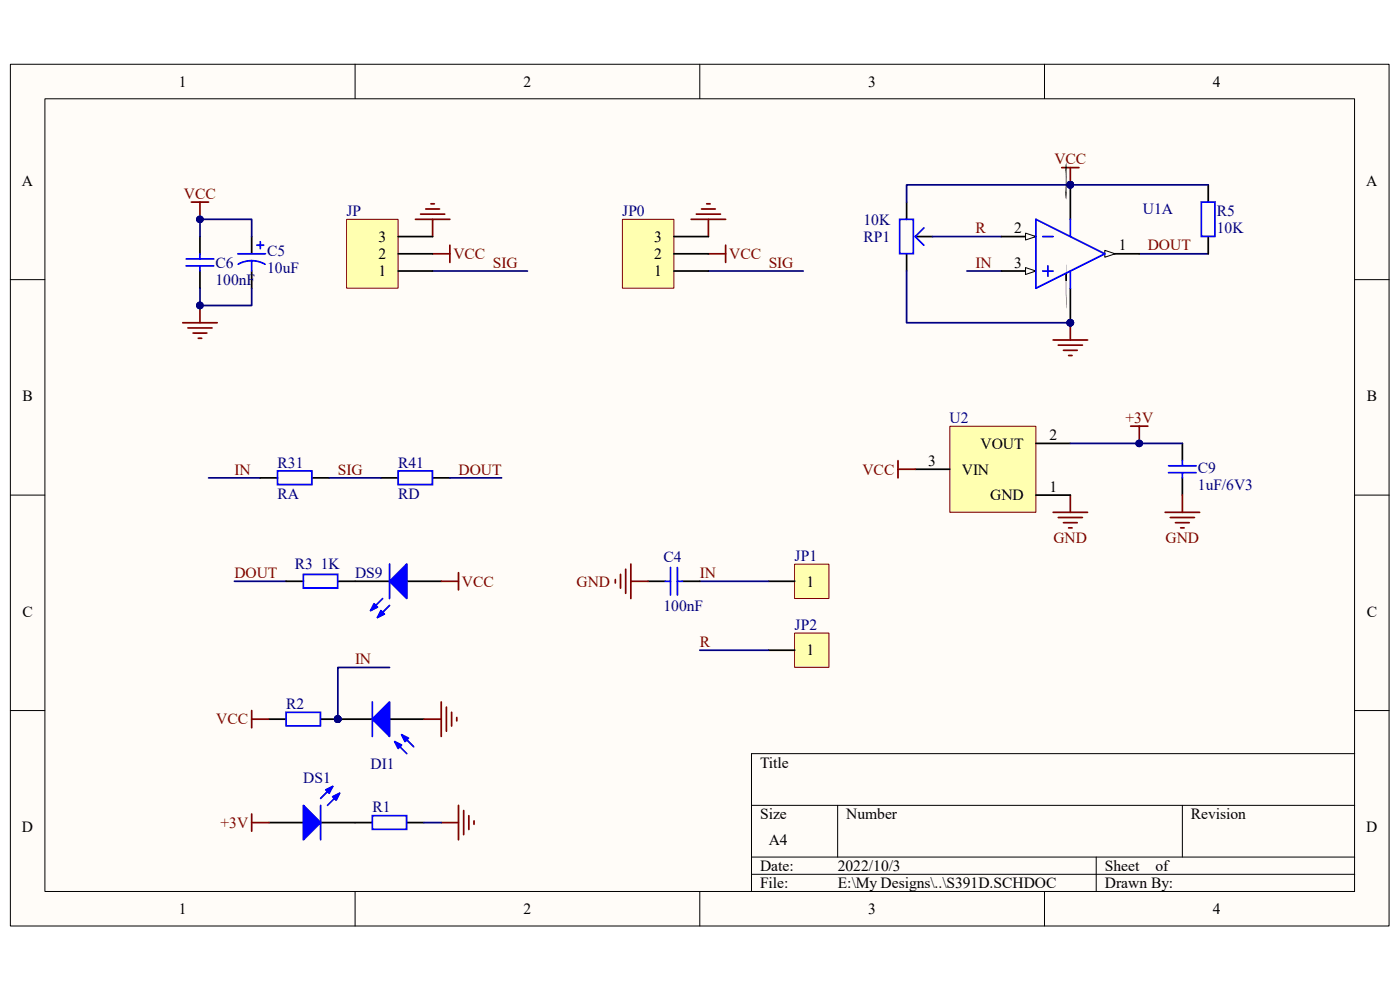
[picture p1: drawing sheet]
<svg xmlns="http://www.w3.org/2000/svg" width="297mm" height="210mm" viewBox="0 0 297 210" stroke-linecap="round" stroke-linejoin="round" font-family="sans-serif">
<path d="M2.2 13.6h292.5v182.8h-292.5z" fill-rule="evenodd" fill="#fffcf8"/>
<path d="M2.2 13.6h292.5v182.8h-292.5z" fill="none" stroke="#000" stroke-width=".21"/>
<path d="M9.5 21h277.9v168.1h-277.9z" fill-rule="evenodd" fill="#fffcf8"/>
<g fill="none" stroke="#000" stroke-width=".21">
<path d="M75.3 13.6v7.3M148.5 13.6v7.3M221.6 13.6v7.3M9.5 21h277.9v168.1h-277.9zM2.2 59.3h7.3M287.4 59.3h7.3M2.2 105h7.3M287.4 105h7.3M2.2 150.7h7.3M287.4 150.7h7.3M287.4 159.9h-128v29.2M159.4 170.8h128"/>
<path d="M177.7 170.8v11M250.8 170.8v11M75.3 189.1v7.3M148.5 189.1v7.3M159.4 181.8h128M159.4 185.5h128M221.6 189.1v7.3M232.6 181.8v7.3"/>
</g>
<path d="M88.1 46.5h7.3M89.2 45.4h5.1M90.3 44.3h2.9M91.4 43.2h.7M91.8 53.8h3.6M91.8 46.5v3.7M95.4 52v3.7" fill="none" stroke="#800000" stroke-width=".37"/>
<path d="M75.3 123.3h7.3M86.3 123.3h7.3" fill="none" stroke="#000" stroke-width=".37"/>
<path d="M86.3 119.6v7.4l-3.7-3.7z" fill="#00f"/>
<path d="M86.3 119.6v7.4l-3.7-3.7zM81.2 127l-2.6 2.5M82.6 128.4l-2.5 2.6" fill="none" stroke="#00f" stroke-width=".37"/>
<path d="M79.4 128.1l.7 .7-1.5 .7z" fill="#00f"/>
<path d="M79.4 128.1l.7 .7-1.5 .7z" fill="none" stroke="#00f" stroke-width=".37"/>
<path d="M80.8 129.5l.7 .7-1.4 .8z" fill="#00f"/>
<path d="M82.6 119.6v7.4M64.4 121.8h7.2v2.9h-7.2zM80.8 129.5l.7 .7-1.4 .8z" fill="none" stroke="#00f" stroke-width=".37"/>
<path d="M91.8 57.5h20.1M49.7 123.3h11" fill="none" stroke="#000080" stroke-width=".37"/>
<path d="M60.7 123.3h3.7M71.7 123.3h3.6" fill="none" stroke="#000" stroke-width=".37"/>
<path d="M40.6 42.9h3.6M42.4 42.9v3.6M93.6 123.3h3.7M97.3 121.5v3.6" fill="none" stroke="#800000" stroke-width=".37"/>
<circle cx="42.4" cy="46.5" r=".71" fill="#000080"/>
<circle cx="42.4" cy="46.5" r=".71" fill="none" stroke="#000080" stroke-width=".21"/>
<path d="M38.8 68.5h7.3M39.9 69.6h5.1M41 70.7h2.9M42.1 71.8h.7M42.4 64.8v3.7" fill="none" stroke="#800000" stroke-width=".37"/>
<circle cx="42.4" cy="64.8" r=".71" fill="#000080"/>
<circle cx="42.4" cy="64.8" r=".71" fill="none" stroke="#000080" stroke-width=".21"/>
<path d="M42.4 50.2v3.6M42.4 57.5v3.6M53.4 50.2v3.6M53.4 57.5v3.6" fill="none" stroke="#000" stroke-width=".37"/>
<path d="M39.5 56.4h5.8M39.5 54.9h5.8M42.4 53.8v1.1M42.4 56.4v1.1M50.5 53.8h5.8M53.4 55.3l1.5 .2 1.3 .5M53.4 55.3l-1.5 .2-1.4 .5M53.4 55.3v2.2M54.5 52h1.4M55.2 51.3v1.4" fill="none" stroke="#00f" stroke-width=".37"/>
<path d="M42.4 50.2v-3.7h11v3.7" fill="none" stroke="#000080" stroke-width=".37"/>
<circle cx="42.4" cy="46.5" r=".71" fill="#000080"/>
<circle cx="42.4" cy="46.5" r=".71" fill="none" stroke="#000080" stroke-width=".21"/>
<path d="M42.4 61.1v3.7h11v-3.7" fill="none" stroke="#000080" stroke-width=".37"/>
<circle cx="42.4" cy="64.8" r=".71" fill="#000080"/>
<circle cx="42.4" cy="64.8" r=".71" fill="none" stroke="#000080" stroke-width=".21"/>
<path d="M73.5 46.5h11v14.6h-11z" fill-rule="evenodd" fill="#ffffb0"/>
<path d="M73.5 46.5h11v14.6h-11z" fill="none" stroke="#800000" stroke-width=".21"/>
<path d="M84.5 57.5h7.3M84.5 53.8h7.3M84.5 50.2h7.3" fill="none" stroke="#000" stroke-width=".37"/>
<path d="M168.6 119.7h7.3v7.3h-7.3z" fill-rule="evenodd" fill="#ffffb0"/>
<path d="M168.6 119.7h7.3v7.3h-7.3z" fill="none" stroke="#800000" stroke-width=".21"/>
<path d="M163.1 123.3h5.5" fill="none" stroke="#000" stroke-width=".37"/>
<path d="M168.6 134.3h7.3v7.3h-7.3z" fill-rule="evenodd" fill="#ffffb0"/>
<path d="M168.6 134.3h7.3v7.3h-7.3z" fill="none" stroke="#800000" stroke-width=".21"/>
<path d="M163.1 137.9h5.5" fill="none" stroke="#000" stroke-width=".37"/>
<path d="M150.3 57.5h20.1M148.5 123.3h14.6M148.5 137.9h14.6" fill="none" stroke="#000080" stroke-width=".37"/>
<path d="M146.6 46.5h7.3M147.7 45.4h5.1M148.8 44.3h2.9M149.9 43.2h.7M150.3 53.8h3.6M150.3 46.5v3.7M153.9 52v3.7" fill="none" stroke="#800000" stroke-width=".37"/>
<path d="M132 46.5h11v14.6h-11z" fill-rule="evenodd" fill="#ffffb0"/>
<path d="M132 46.5h11v14.6h-11z" fill="none" stroke="#800000" stroke-width=".21"/>
<path d="M143 57.5h7.3M143 53.8h7.3M143 50.2h7.3M57 174.5h7.4M68 174.5h7.3" fill="none" stroke="#000" stroke-width=".37"/>
<path d="M64.4 170.8l3.6 3.7-3.6 3.6z" fill="#00f"/>
<path d="M64.4 170.8l3.6 3.7-3.6 3.6zM70.6 166.8l-2.6 2.6M72 168.3l-2.5 2.5" fill="none" stroke="#00f" stroke-width=".37"/>
<path d="M70.6 169l1.4-.7-.7 1.4z" fill="#00f"/>
<path d="M70.6 169l1.4-.7-.7 1.4z" fill="none" stroke="#00f" stroke-width=".37"/>
<path d="M69.1 167.5l1.5-.7-.8 1.5z" fill="#00f"/>
<path d="M68 170.8v7.3M69.1 167.5l1.5-.7-.8 1.5zM79 173h7.3v2.9h-7.3z" fill="none" stroke="#00f" stroke-width=".37"/>
<path d="M68 152.6h3.7M75.3 174.5h3.7M86.3 174.5h3.7" fill="none" stroke="#000" stroke-width=".37"/>
<circle cx="71.7" cy="152.5" r=".71" fill="#000080"/>
<circle cx="71.7" cy="152.5" r=".71" fill="none" stroke="#000080" stroke-width=".21"/>
<path d="M57 152.6h3.7" fill="none" stroke="#000" stroke-width=".37"/>
<path d="M60.7 151.1h7.3v2.9h-7.3z" fill="none" stroke="#00f" stroke-width=".37"/>
<circle cx="71.7" cy="152.5" r=".71" fill="#000080"/>
<circle cx="71.7" cy="152.5" r=".71" fill="none" stroke="#000080" stroke-width=".21"/>
<path d="M71.7 152.6h7.3M82.6 152.6h7.4" fill="none" stroke="#000" stroke-width=".37"/>
<circle cx="71.7" cy="152.5" r=".71" fill="#000080"/>
<circle cx="71.7" cy="152.5" r=".71" fill="none" stroke="#000080" stroke-width=".21"/>
<path d="M79 148.9v7.3" fill="none" stroke="#00f" stroke-width=".37"/>
<path d="M79 152.6l3.6-3.7v7.3z" fill="#00f"/>
<path d="M79 152.6l3.6-3.7v7.3zM83.7 157.3l2.6 2.6M85.2 155.8l2.6 2.6" fill="none" stroke="#00f" stroke-width=".37"/>
<path d="M83.7 157.3l1.5 .7-.7 .8z" fill="#00f"/>
<path d="M83.7 157.3l1.5 .7-.7 .8z" fill="none" stroke="#00f" stroke-width=".37"/>
<path d="M85.2 155.8l1.5 .8-.8 .7z" fill="#00f"/>
<path d="M85.2 155.8l1.5 .8-.8 .7z" fill="none" stroke="#00f" stroke-width=".37"/>
<circle cx="71.7" cy="152.5" r=".71" fill="#000080"/>
<circle cx="71.7" cy="152.5" r=".71" fill="none" stroke="#000080" stroke-width=".21"/>
<g fill="none" stroke="#800000" stroke-width=".37">
<path d="M225.2 35.6h3.7M227.1 35.6v3.6M53.4 152.6h3.6M53.4 150.7v3.7M90 152.6h3.6M93.6 148.9v7.3M94.7 150v5.1M95.8 151.1v2.9M96.9 152.2v.7M93.6 174.5h3.7M97.3 170.8v7.3M98.4 171.9v5.1"/>
<path d="M99.5 173v3M100.6 174.1v.8"/>
</g>
<path d="M90 174.5h3.6" fill="none" stroke="#000080" stroke-width=".37"/>
<circle cx="227" cy="39.2" r=".71" fill="#000080"/>
<circle cx="227" cy="39.2" r=".71" fill="none" stroke="#000080" stroke-width=".21"/>
<path d="M223.4 72.1h7.3M224.5 73.2h5.1M225.6 74.3h2.9M226.7 75.4h.7M227.1 68.5v3.6" fill="none" stroke="#800000" stroke-width=".37"/>
<circle cx="227.1" cy="68.5" r=".71" fill="#000080"/>
<circle cx="227.1" cy="68.5" r=".71" fill="none" stroke="#000080" stroke-width=".21"/>
<path d="M192.3 57.5v11h34.8M205.1 57.5h7.3M241.7 53.8h14.6" fill="none" stroke="#000080" stroke-width=".37"/>
<path d="M192.3 42.9v3.6M192.3 53.8v3.7M194.2 50.2h3.6" fill="none" stroke="#000" stroke-width=".37"/>
<path d="M190.9 46.5h2.9v7.3h-2.9zM196 48.4l-1.8 1.8 1.8 1.8" fill="none" stroke="#00f" stroke-width=".37"/>
<circle cx="227.1" cy="68.5" r=".71" fill="#000080"/>
<circle cx="227.1" cy="68.5" r=".71" fill="none" stroke="#000080" stroke-width=".21"/>
<path d="M256.3 39.2v3.7M256.3 50.2v3.6" fill="none" stroke="#000" stroke-width=".37"/>
<path d="M254.9 42.9h2.8v7.2h-2.8z" fill="none" stroke="#00f" stroke-width=".37"/>
<path d="M256.3 39.2h-64v3.7" fill="none" stroke="#000080" stroke-width=".37"/>
<circle cx="227" cy="39.2" r=".71" fill="#000080"/>
<circle cx="227" cy="39.2" r=".71" fill="none" stroke="#000080" stroke-width=".21"/>
<path d="M197.8 50.2h14.6M44.2 101.4h11M69.8 101.4h11M95.4 101.4h11" fill="none" stroke="#000080" stroke-width=".37"/>
<path d="M227.1 39.2v7.3M55.2 101.4h3.7M66.2 101.4h3.6M80.8 101.4h3.7M91.8 101.4h3.6M137.5 123.3h3.6M144.8 123.3h3.7" fill="none" stroke="#000" stroke-width=".37"/>
<path d="M58.9 99.9h7.3v2.9h-7.3zM84.5 99.9h7.2v2.9h-7.2zM141.1 123.3h1.1M142.2 120.4v5.8M143.7 120.4v5.8M143.7 123.3h1.1" fill="none" stroke="#00f" stroke-width=".37"/>
<path d="M133.8 119.6v7.4M130.5 122.9v.8M131.6 121.8v3M132.7 120.7v5.2M133.8 123.3h3.7" fill="none" stroke="#800000" stroke-width=".37"/>
<path d="M226.3 34.5v7.8l-.1-2.7-.1 2.6-.1-.3v-3.5v-3.4l.1-.2 .1 2.8zM226.1 36.2v4.5zM226.3 35.9v4.9z" fill="#000"/>
<circle cx="227" cy="39.2" r=".71" fill="#000080"/>
<circle cx="227" cy="39.2" r=".71" fill="none" stroke="#000080" stroke-width=".21"/>
<path d="M212.4 57.5h7.4" fill="none" stroke="#000" stroke-width=".37"/>
<path d="M217.6 56.8l2.2 .7-2.2 .7z" fill="#fffcf8"/>
<path d="M217.6 56.8l2.2 .7-2.2 .7z" fill="none" stroke="#000" stroke-width=".21"/>
<path d="M212.4 50.2h7.4" fill="none" stroke="#000" stroke-width=".37"/>
<path d="M217.6 49.4l2.2 .8-2.2 .7z" fill="#fffcf8"/>
<path d="M217.6 49.4l2.2 .8-2.2 .7z" fill="none" stroke="#000" stroke-width=".21"/>
<path d="M227.1 61.1v7.4" fill="none" stroke="#000" stroke-width=".37"/>
<path d="M226.2 56.1l.2 1.9-.1 7.4-.3-6.3v-1.1h.2zM226 59.6l.2 4.8v-4.8z" fill="#000"/>
<circle cx="227.1" cy="68.5" r=".71" fill="#000080"/>
<circle cx="227.1" cy="68.5" r=".71" fill="none" stroke="#000080" stroke-width=".21"/>
<path d="M234.4 53.8h7.3" fill="none" stroke="#000" stroke-width=".37"/>
<path d="M234.4 53.1l2.2 .7-2.2 .8z" fill="#fffcf8"/>
<path d="M234.4 53.1l2.2 .7-2.2 .8z" fill="none" stroke="#000" stroke-width=".21"/>
<path d="M219.8 46.5l14.6 7.3-14.6 7.3zM221.2 50.2h2.2M221.2 57.5h2.2M222.3 56.4v2.2M227.1 46.5v3.7M227.1 57.5v3.6" fill="none" stroke="#00f" stroke-width=".37"/>
<circle cx="227" cy="39.2" r=".71" fill="#000080"/>
<circle cx="227" cy="39.2" r=".71" fill="none" stroke="#000080" stroke-width=".21"/>
<circle cx="227.1" cy="68.5" r=".71" fill="#000080"/>
<circle cx="227.1" cy="68.5" r=".71" fill="none" stroke="#000080" stroke-width=".21"/>
<path d="M239.9 90.4h3.6M241.7 90.4v3.7M223.4 108.7h7.3M224.5 109.8h5.1M225.6 110.9h2.9M226.7 112h.7M227.1 105v3.7" fill="none" stroke="#800000" stroke-width=".37"/>
<circle cx="241.7" cy="94.1" r=".71" fill="#000080"/>
<circle cx="241.7" cy="94.1" r=".71" fill="none" stroke="#000080" stroke-width=".21"/>
<path d="M250.8 94.1v3.6M250.8 101.4v3.6" fill="none" stroke="#000" stroke-width=".37"/>
<path d="M247.9 98.8h5.9M250.8 97.7v1.1M247.9 100.3h5.9M250.8 100.3v1.1" fill="none" stroke="#00f" stroke-width=".37"/>
<path d="M247.2 108.7h7.3M248.3 109.8h5.1M249.4 110.9h2.9M250.5 112h.7M250.8 105v3.7" fill="none" stroke="#800000" stroke-width=".37"/>
<path d="M201.5 90.4h18.3v18.3h-18.3z" fill-rule="evenodd" fill="#ffffb0"/>
<path d="M201.5 90.4h18.3v18.3h-18.3z" fill="none" stroke="#800000" stroke-width=".21"/>
<path d="M194.2 99.5h7.3M219.8 94.1h7.3M219.8 105h7.3" fill="none" stroke="#000" stroke-width=".37"/>
<path d="M227.1 94.1h23.7" fill="none" stroke="#000080" stroke-width=".37"/>
<circle cx="241.7" cy="94.1" r=".71" fill="#000080"/>
<circle cx="241.7" cy="94.1" r=".71" fill="none" stroke="#000080" stroke-width=".21"/>
<path d="M190.5 97.7v3.7M190.5 99.5h3.7M53.4 172.7v3.6M53.4 174.5h3.6" fill="none" stroke="#800000" stroke-width=".37"/>
<path d="M82.6 141.6h-10.9v11" fill="none" stroke="#000080" stroke-width=".37"/>
<circle cx="71.7" cy="152.5" r=".71" fill="#000080"/>
<circle cx="71.7" cy="152.5" r=".71" fill="none" stroke="#000080" stroke-width=".21"/>
<g font-size="3.3">
<text x="37.9" y="18.4">1</text>
<text x="111.1" y="18.4">2</text>
<text x="184.2" y="18.4">3</text>
<text x="257.3" y="18.4">4</text>
<text x="4.7" y="39.4">A</text>
<text x="289.9" y="39.4">A</text>
<text x="80.3" y="51.3">3</text>
<text x="138.8" y="51.3">3</text>
<text x="215.2" y="49.4">2</text>
<text x="237.3" y="53.1">1</text>
<text x="80.3" y="58.6">1</text>
<text x="80.3" y="54.9">2</text>
<text x="138.8" y="58.6">1</text>
<text x="138.8" y="54.9">2</text>
<text x="215.2" y="56.8">3</text>
<text x="4.7" y="85.1">B</text>
<text x="289.9" y="85.1">B</text>
<text x="208" y="95.2">VOUT</text>
<text x="222.7" y="93.3">2</text>
<text x="196.9" y="98.8">3</text>
<text x="204" y="100.7">VIN</text>
<text x="210.1" y="106.1">GND</text>
<text x="222.7" y="104.3">1</text>
<text x="171.1" y="124.4">1</text>
<text x="4.7" y="130.8">C</text>
<text x="289.9" y="130.8">C</text>
<text x="171.1" y="139">1</text>
<text x="161.2" y="162.8">Title</text>
<text x="161.2" y="173.8">Size</text>
<text x="179.5" y="173.8">Number</text>
<text x="252.6" y="173.8">Revision</text>
<text x="4.7" y="176.5">D</text>
<text x="163.1" y="179.2">A4</text>
<text x="289.9" y="176.5">D</text>
<text x="161.2" y="184.7">Date:</text>
<text x="177.7" y="184.7">2022/10/3</text>
<text x="234.4" y="184.7">Sheet</text>
<text x="245.2" y="184.7">of</text>
<text x="161.2" y="188.4">File:</text>
<text x="177.7" y="188.4">E:\My Designs\..\S391D.SCHDOC</text>
<text x="234.4" y="188.4">Drawn By:</text>
<text x="37.9" y="193.9">1</text>
<text x="111.1" y="193.9">2</text>
<text x="184.2" y="193.9">3</text>
<text x="257.3" y="193.9">4</text>
</g>
<g font-size="3.3" fill="#800000">
<text x="223.7" y="34.8">VCC</text>
<text x="39" y="42.2">VCC</text>
<text x="207" y="49.4">R</text>
<text x="243.5" y="53.1">DOUT</text>
<text x="96.2" y="54.9">VCC</text>
<text x="104.6" y="56.8">SIG</text>
<text x="154.7" y="54.9">VCC</text>
<text x="163.1" y="56.8">SIG</text>
<text x="207" y="56.8">IN</text>
<text x="238.8" y="89.7">+3V</text>
<text x="49.7" y="100.7">IN</text>
<text x="71.7" y="100.7">SIG</text>
<text x="97.3" y="100.7">DOUT</text>
<text x="183" y="100.7">VCC</text>
<text x="223.5" y="115.3">GND</text>
<text x="247.3" y="115.3">GND</text>
<text x="49.7" y="122.6">DOUT</text>
<text x="98" y="124.4">VCC</text>
<text x="122.3" y="124.4">GND</text>
<text x="148.5" y="122.6">IN</text>
<text x="148.5" y="137.2">R</text>
<text x="75.3" y="140.9">IN</text>
<text x="45.9" y="153.7">VCC</text>
<text x="46.8" y="175.6">+3V</text>
</g>
<g font-size="3.3" fill="#000080">
<text x="73.5" y="45.8">JP</text>
<text x="132" y="45.8">JP0</text>
<text x="183.2" y="47.6">10K</text>
<text x="242.4" y="45.4">U1A</text>
<text x="258.1" y="45.8">R5</text>
<text x="183.2" y="51.3">RP1</text>
<text x="258.1" y="49.4">10K</text>
<text x="45.7" y="56.8">C6</text>
<text x="56.7" y="54.2">C5</text>
<text x="56.7" y="57.9">10uF</text>
<text x="45.7" y="60.5">100nF</text>
<text x="201.5" y="89.7">U2</text>
<text x="58.9" y="99.2">R31</text>
<text x="84.5" y="99.2">R41</text>
<text x="254.1" y="100.3">C9</text>
<text x="58.9" y="105.8">RA</text>
<text x="84.5" y="105.8">RD</text>
<text x="254.1" y="103.9">1uF/6V3</text>
<text x="140.8" y="119.3">C4</text>
<text x="168.6" y="118.9">JP1</text>
<text x="62.5" y="120.8">R3</text>
<text x="68" y="120.8">1K</text>
<text x="75.3" y="122.6">DS9</text>
<text x="140.8" y="129.5">100nF</text>
<text x="168.6" y="133.6">JP2</text>
<text x="60.7" y="150.4">R2</text>
<text x="64.3" y="166.1">DS1</text>
<text x="78.6" y="163.2">DI1</text>
<text x="79" y="172.3">R1</text>
</g>
</svg>
